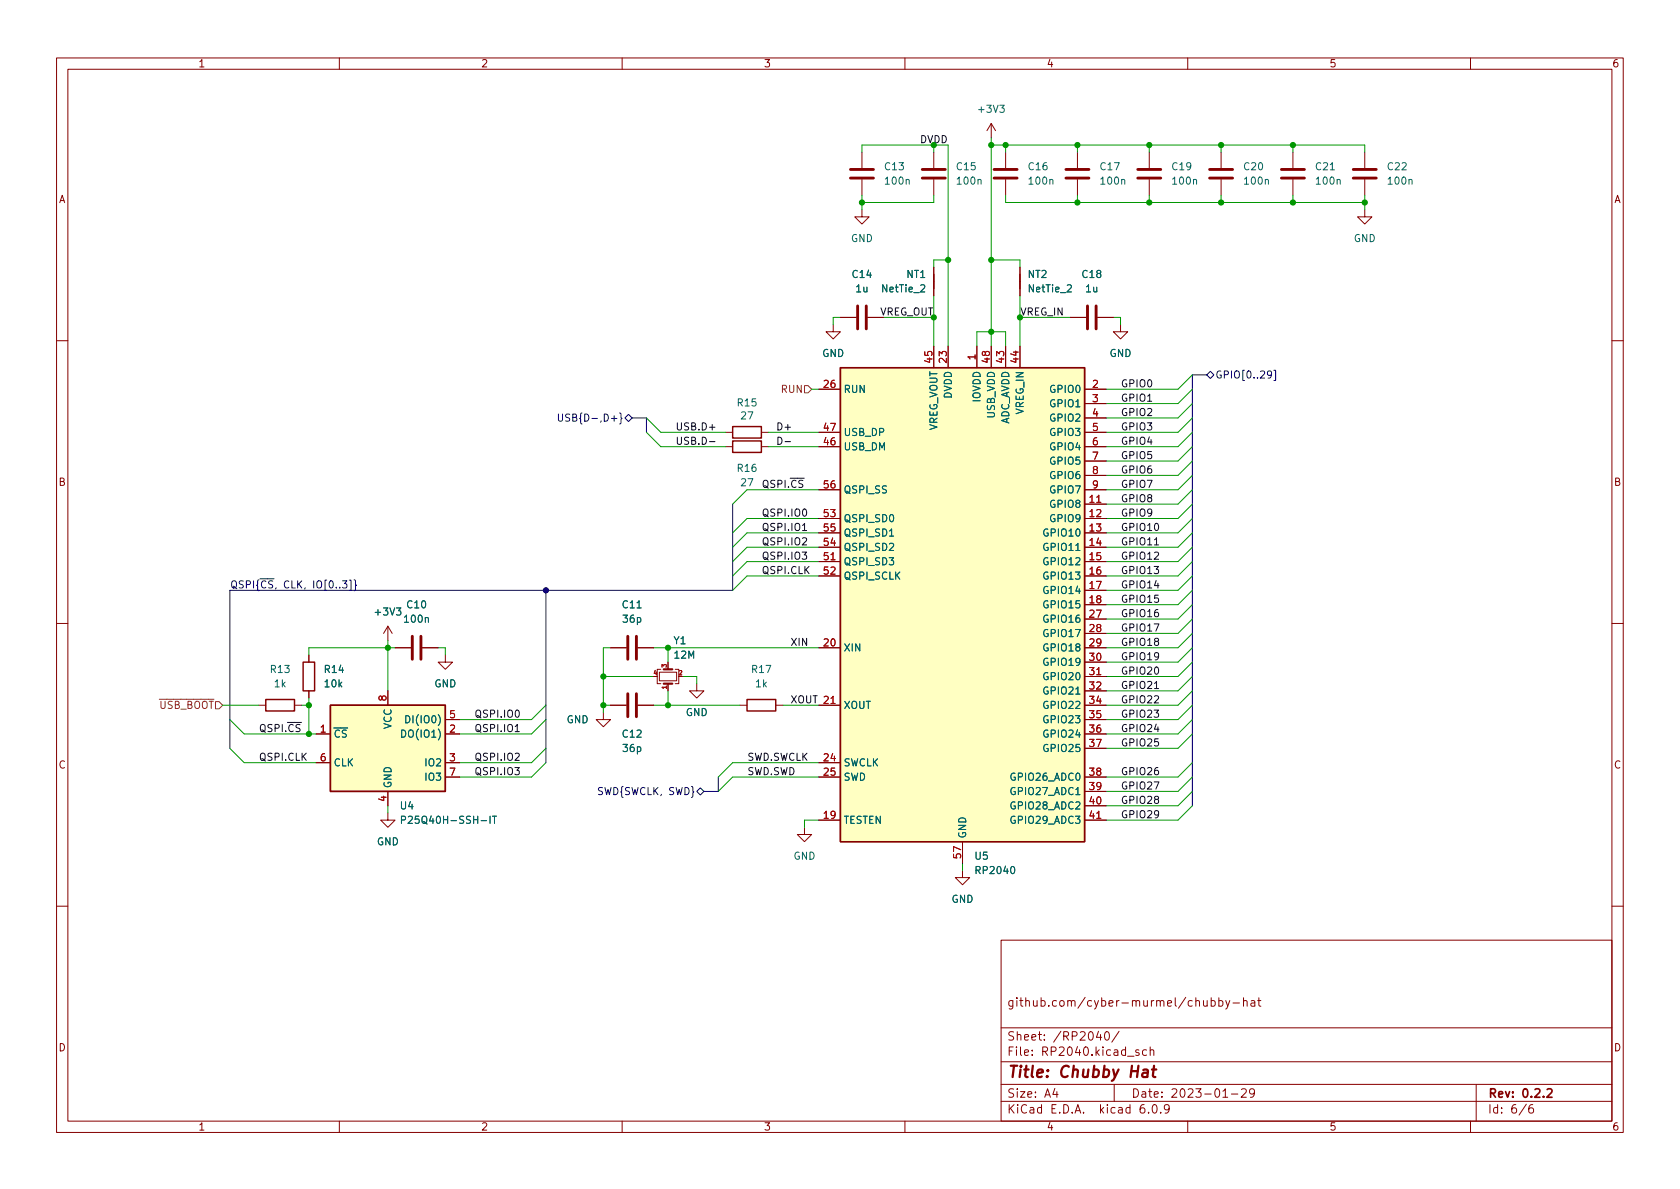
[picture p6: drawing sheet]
<svg xmlns="http://www.w3.org/2000/svg" width="297mm" height="210mm" viewBox="0 0 297 210" stroke-linecap="round" stroke-linejoin="round" font-family="sans-serif">
<g fill="none" stroke="#840000" stroke-width=".18">
<path d="M10 10.2h277v190.1h-277zM12 12.2h273v186.1h-273zM60 10.2v2M110 10.2v2M160 10.2v2M210 10.2v2M260 10.2v2M152.4 37.1v1.2h1.3l-1.3 1.3-1.3-1.3h1.3M152.4 26.9v2.8M152.4 31.7v2.8M165.1 26.9v2.8M165.1 31.7v2.8"/>
<path d="M175.3 21.8l-.8 1.3M175.3 21.8v2.6M175.3 21.8l.7 1.3M177.8 26.9v2.8M177.8 31.7v2.8M190.5 26.9v2.8M190.5 31.7v2.8M203.2 26.9v2.8M203.2 31.7v2.8M215.9 26.9v2.8M215.9 31.7v2.8M228.6 26.9v2.8"/>
<path d="M228.6 31.7v2.8M241.3 37.1v1.2h1.3l-1.3 1.3-1.3-1.3h1.3M241.3 26.9v2.8M241.3 31.7v2.8M147.3 57.4v1.3h1.3l-1.3 1.2-1.3-1.2h1.3M148.6 56.1h2.8M153.4 56.1h2.8M165.1 47.2v5.1M180.3 47.2v5.1M189.2 56.1h2.8M194.1 56.1h2.7M198.1 57.4v1.3h1.3l-1.3 1.2-1.3-1.2h1.3"/>
<path d="M10 60.2h2M128.3 76.4h1.2M128.3 79h1.2M134.6 76.4h1.3M134.6 79h1.3M144.8 76.4h3.8M144.8 79h3.8M144.8 68.8h3.8M165.1 61.2v3.8M167.6 61.2v3.8M172.7 61.2v3.8M175.3 61.2v3.8"/>
<path d="M177.8 61.2v3.8M180.3 61.2v3.8M191.8 76.4h3.8M191.8 79h3.8M191.8 68.8h3.8M191.8 71.4h3.8M191.8 73.9h3.8M285 60.2h2M144.8 91.7h3.8M144.8 94.2h3.8M144.8 96.8h3.8M144.8 99.3h3.8"/>
<path d="M144.8 86.6h3.8M191.8 89.1h3.8M191.8 91.7h3.8M191.8 94.2h3.8M191.8 96.8h3.8M191.8 99.3h3.8M191.8 86.6h3.8M191.8 81.5h3.8M191.8 84.1h3.8M10 110.2h2M54.6 115.8v1.3M68.6 110.7v2.6"/>
<path d="M68.6 110.7l-.8 1.3M68.6 110.7l.7 1.3M69.8 114.5h2.8M74.7 114.5h2.8M78.7 115.8v1.3h1.3l-1.3 1.3-1.2-1.3h1.2M107.9 114.5h2.8M112.8 114.5h2.8M116.6 118.9h3v1.5h-3zM116.8 118.4h-.6v2.5h.6M118.1 117.1v1.3M119.4 118.4h.6v2.5h-.6M144.8 114.5h3.8"/>
<path d="M144.8 101.8h3.8M191.8 114.5h3.8M191.8 101.8h3.8M191.8 104.4h3.8M191.8 106.9h3.8M191.8 109.5h3.8M191.8 112h3.8M191.8 117.1h3.8M191.8 119.6h3.8M285 110.2h2M45.7 124.7h1.3M52.1 124.7h1.2"/>
<path d="M54.6 122.2v1.2M55.9 129.8h2.5M55.9 134.9h2.5M68.6 122.2v2.5M68.6 139.9v2.6M78.7 129.8h2.6M78.7 134.9h2.6M78.7 127.2h2.6M78.7 137.4h2.6M106.7 126v1.2h1.2l-1.2 1.3-1.3-1.3h1.3M107.9 124.7h2.8M112.8 124.7h2.8"/>
<path d="M118.1 120.9v1.3M123.2 120.9v1.3h1.3l-1.3 1.2-1.3-1.2h1.3M130.8 124.7h1.3M137.2 124.7h1.2M144.8 124.7h3.8M144.8 134.9h3.8M144.8 137.4h3.8M191.8 124.7h3.8M191.8 129.8h3.8M191.8 127.2h3.8M191.8 137.4h3.8M191.8 122.2h3.8"/>
<path d="M191.8 132.3h3.8M191.8 139.9h3.8M68.6 143.8v1.2h1.2l-1.2 1.3-1.3-1.3h1.3M142.2 146.3v1.3h1.3l-1.3 1.2-1.2-1.2h1.2M144.8 145h3.8M170.2 153.9v1.3h1.2l-1.2 1.3-1.3-1.3h1.3M170.2 148.8v3.8M191.8 145h3.8M191.8 142.5h3.8M10 160.2h2M177 166.3h108v32h-108zM212.8 176.9l.1 1h.3l.2-.1"/>
<path d="M213.4 176.9v1M214.1 177l.5-.1 .3 .3v.4l-.2 .3h-.6M214.1 176.4v1.5M215.5 177l.4-.1 .3 .3v.4l-.1 .3h-.6M215.5 176.4v1.5M216.7 176.9l.4 1M217.4 176.9l-.5 1.4-.2 .1M218 177.4h1.1M219.9 177.1l.2-.2 .3 .1 .1 .9M219.9 176.4v1.5M221.2 177h.6l.1 .9M221.9 177.3l-.5 .1a.29 .29 0 0 0-.3 .2 .29 .29 0 0 0 .3 .3h.5"/>
<path d="M222.4 176.9h.5M222.6 176.4v1.3l.3 .2M285 160.2h2M60 198.3v2M110 198.3v2M160 198.3v2M177 194.8h108M177 191.8h108M177 187.8h108M177 181.8h108M186.5 192.5l-.4 1h1M186.9 193v1"/>
<path d="M194.2 182.4l-.3 1h.9M194.6 182.9v1M195.4 182.6l.2-.2a.81 .81 0 0 1 .6 .7 .81 .81 0 0 1-.3 .8h-.1a.81 .81 0 0 1-.4-1.3zM197 191.8v3M197.9 182.4l-1.3 1.9M201.4 185.7l-.4-.1-.2 .2 .1 .3 .5 .1v.4h-.6M202.3 195.3a.59 .59 0 0 0-.7 .7v.5l.1 .3h.4l.3-.1v-.5l-.1-.2-.4-.1-.3 .3M202.7 185.7l-.4-.1-.3 .3v.4l.1 .3h.6M203.1 196.7v.1M203.4 185.8l.2-.2 .3 .1 .1 .9M203.4 185.1v1.5M203.9 195.4l.2-.1a.81 .81 0 0 1 .6 .7 .81 .81 0 0 1-.3 .8h-.2a.81 .81 0 0 1-.6-.6 .81 .81 0 0 1 .3-.8z"/>
<path d="M205.2 196.7v.1M206.7 196l-.3 .3h-.3l-.2-.3 .1-.6 .4-.1 .2 .2a.99 .99 0 0 1-.3 1.3h-.3M210 198.3v2M216.2 194h.9M217.7 193.5h1.2M219.5 192.7l.6-.2 .2 .2 .1 .3-1 1h1M221.8 193.2l-.3 .3-.4-.1-.2-.2 .2-.6 .4-.1 .2 .2a.99 .99 0 0 1-.3 1.3h-.3M260 198.3v2M261 191.8v6.5M269.9 195.3l-1.3 1.9M271 195.3a.6 .6 0 0 0-.7 .7v.5l.1 .3h.5l.2-.1 .1-.5-.2-.2-.4-.1-.3 .3"/>
</g>
<path d="M273.6 192.7l.5-.2 .2 .2 .1 .3-.9 1h.9" fill="none" stroke="#840000" stroke-width=".3"/>
<path d="M202.1 189.2l.2-.1 .6 .1-.1 1.3M203 189.6l-.7 .1a.4 .4 0 0 0-.4 .3 .4 .4 0 0 0 .3 .5l.7-.1M203.7 189.1h.7M204 188.5l-.2 1.7 .1 .2 .4 .1" fill="none" stroke="#840000" stroke-width=".4"/>
<path d="M165.1 48.5v2.5M180.3 48.5v2.5M129.5 75.4h5.1v2.1h-5.1zM129.5 78h5.1v2h-5.1zM148.6 65h43.2v83.8h-43.2zM53.6 117.1h2v5.1h-2zM47 123.7h5.1v2h-5.1zM58.4 124.7h20.3v15.2h-20.3zM132.1 123.7h5.1v2h-5.1z" fill="none" stroke="#840000" stroke-width=".25"/>
<g fill="none" stroke="#840000" stroke-width=".51">
<path d="M150.4 31.5h4M150.4 30h4M163.1 31.5h4M163.1 30h4M175.8 31.5h4M175.8 30h4M188.5 31.5h4M188.5 30h4M201.2 31.5h4M201.2 30h4M213.9 31.5h4M213.9 30h4"/>
<path d="M226.6 31.5h4M226.6 30h4M239.3 31.5h4M239.3 30h4M151.6 54.1v4.1M153.2 54.1v4.1M192.3 54.1v4.1M193.8 54.1v4.1M72.9 112.5v4.1M74.4 112.5v4.1M111 112.5v4.1M112.5 112.5v4.1"/>
<path d="M111 122.7v4M112.5 122.7v4"/>
</g>
<g fill="#ffffc2" stroke="#ffffc2" stroke-width=".18">
<path d="M58.4 124.7h20.3v15.2h-20.3z"/>
<path d="M148.6 65h43.2v83.8h-43.2z"/>
</g>
<path d="M71 129.1a.64 .64 0 0 1 .8 .6 .64 .64 0 0 1-.8 .7zM71.7 126.6a.64 .64 0 0 1 .8 .6 .64 .64 0 0 1-.8 .6zM71 145l.6-.1 .1-.1-.1-.3-.6-.2v1.3M87.1 144.3h.7M87.4 144.3v1.3" fill="none" stroke="#006464" stroke-width=".18"/>
<path d="M117.3 118.4h1.6M117.3 120.9h1.6" fill="none" stroke="#840000" stroke-width=".38"/>
<path d="M142.2 68.2h.7l.6 .6-.6 .7h-.7zM38.1 124.1h.6l.7 .6-.7 .6h-.6z" fill="none" stroke="#725600" stroke-width=".18"/>
<g fill="none" stroke="#000084" stroke-width=".18">
<path d="M98.7 73.2v1l.3 .3 .3-.1 .2-.2v-1M100.7 73.3l-.5-.1-.1 .1v.4l.5 .2 .1 .3-.2 .3-.5-.1M110.5 73.9l.6-.6 .7 .6-.7 .6zM111.8 73.9h2.5v2.5M213.4 66.3l.6-.6 .6 .6-.6 .6zM213.4 66.3h-2.6v76.2M224.8 66.1l-.2 .3h-.3l-.2-.3 .1-.4 .4-.1 .2 .1a.84 .84 0 0 1-.3 1.2h-.3M225.2 65.5h.3v1.8h-.3M129.5 89.1v15.3h-88.9v27.9M62.6 102.5l.3 .2v.6l.1 .2-.1 .2v.6l-.3 .2M96.5 104.4v30.5M123.2 139.9l.6-.6 .7 .6-.7 .7z"/>
<path d="M127 137.4v2.5h-2.5"/>
</g>
<path d="M125.4 78.1h1M125.4 75.6h1M137.5 77.3a.64 .64 0 0 1 .8 .6 .64 .64 0 0 1-.8 .7zM138.8 78.1h1M141.9 93.8h.7M204.1 96.4h.7M91.1 129.4h.7M204.1 121.8h.7" fill="none" stroke="#0f0f0f" stroke-width=".18"/>
<g fill="none" stroke="#009600" stroke-width=".18">
<path d="M152.4 26.9v-1.3h12.7v1.3M152.4 34.5v2.6M165.1 34.5v1.3h-12.7M167.6 25.6v35.6M175.3 25.6h66v1.3M175.3 24.4v36.8M177.8 34.5v1.3h63.5M177.8 25.6v1.3M190.5 25.6v1.3M190.5 34.5v1.3M203.2 25.6v1.3M203.2 34.5v1.3"/>
<path d="M215.9 25.6v1.3M215.9 34.5v1.3M228.6 25.6v1.3M228.6 34.5v1.3M241.3 34.5v2.6M148.6 56.1h-1.3v1.3M156.2 56.1h8.9M165.1 52.3v8.9M167.6 46h-2.5v1.2M175.3 46h5v1.2M180.3 56.1h8.9M180.3 52.3v8.9"/>
<path d="M196.8 56.1h1.3v1.3M114.3 73.9l2.5 2.5h11.5M114.3 76.4l2.5 2.6h11.5M135.9 76.4h8.9M135.9 79h8.9M143.5 68.8h1.3M172.7 61.2v-2.5h5.1v2.5M210.8 73.9l-2.5 2.5h-12.7M210.8 76.4l-2.5 2.6h-12.7M210.8 79l-2.5 2.5h-12.7M210.8 66.3l-2.5 2.5h-12.7M210.8 71.4l-2.5 2.5h-12.7"/>
<path d="M210.8 68.8l-2.5 2.6h-12.7M144.8 91.7h-12.7l-2.6 2.5M144.8 94.2h-12.7l-2.6 2.6M144.8 99.3h-12.7l-2.6 2.5M144.8 96.8h-12.7l-2.6 2.5M144.8 86.6h-12.7l-2.6 2.5M210.8 99.3l-2.5 2.5h-12.7M210.8 89.1l-2.5 2.6h-12.7M210.8 91.7l-2.5 2.5h-12.7M210.8 96.8l-2.5 2.5h-12.7M210.8 94.2l-2.5 2.6h-12.7M210.8 81.5l-2.5 2.6h-12.7"/>
<path d="M210.8 84.1l-2.5 2.5h-12.7M210.8 86.6l-2.5 2.5h-12.7M68.6 113.3v8.9M69.8 114.5h-15.2v1.3M77.5 114.5h1.2v1.3M106.7 119.6h8.9M107.9 114.5h-1.2v11.5M115.6 114.5h29.2M118.1 114.5v2.6M120.6 119.6h2.6v1.3M144.8 101.8h-12.7l-2.6 2.6M210.8 112l-2.5 2.5h-12.7"/>
<path d="M210.8 104.4l-2.5 2.5h-12.7M210.8 101.8l-2.5 2.6h-12.7M210.8 106.9l-2.5 2.6h-12.7M210.8 117.1l-2.5 2.5h-12.7M210.8 119.6l-2.5 2.6h-12.7M210.8 114.5l-2.5 2.6h-12.7M210.8 109.5l-2.5 2.5h-12.7M39.4 124.7h6.3M40.6 132.3l2.6 2.6h12.7M40.6 127.2l2.6 2.6h12.7M53.3 124.7h1.3M54.6 123.4v6.4"/>
<path d="M96.5 134.9l-2.5 2.5h-12.7M96.5 132.3l-2.5 2.6h-12.7M96.5 127.2l-2.5 2.6h-12.7M96.5 124.7l-2.5 2.5h-12.7M106.7 124.7h1.2M115.6 124.7h15.2M118.1 122.2v2.5M138.4 124.7h6.4M144.8 137.4h-15.3l-2.5 2.5M144.8 134.9h-15.3l-2.5 2.5M210.8 134.9l-2.5 2.5h-12.7M210.8 122.2l-2.5 2.5h-12.7"/>
<path d="M210.8 127.2l-2.5 2.6h-12.7M210.8 124.7l-2.5 2.5h-12.7M210.8 139.9l-2.5 2.6h-12.7M210.8 137.4l-2.5 2.5h-12.7M210.8 129.8l-2.5 2.5h-12.7M68.6 142.5v1.3M144.8 145h-2.6v1.3M170.2 152.6v1.3M210.8 142.5l-2.5 2.5h-12.7"/>
</g>
<g fill="#009600" stroke="#009600" stroke-width=".18">
<circle cx="190.5" cy="35.8" r=".46"/>
<circle cx="190.5" cy="25.6" r=".46"/>
<circle cx="228.6" cy="25.6" r=".46"/>
<circle cx="203.2" cy="35.8" r=".46"/>
<circle cx="203.2" cy="25.6" r=".46"/>
<circle cx="241.3" cy="35.8" r=".46"/>
<circle cx="215.9" cy="25.6" r=".46"/>
<circle cx="215.9" cy="35.8" r=".46"/>
<circle cx="228.6" cy="35.8" r=".46"/>
<circle cx="175.3" cy="25.6" r=".46"/>
<circle cx="175.3" cy="46" r=".46"/>
<circle cx="165.1" cy="25.6" r=".46"/>
<circle cx="175.3" cy="58.7" r=".46"/>
<circle cx="177.8" cy="25.6" r=".46"/>
<circle cx="152.4" cy="35.8" r=".46"/>
<circle cx="106.7" cy="119.6" r=".46"/>
<circle cx="106.7" cy="124.7" r=".46"/>
<circle cx="118.1" cy="124.7" r=".46"/>
<circle cx="167.6" cy="46" r=".46"/>
<circle cx="118.1" cy="114.5" r=".46"/>
<circle cx="54.6" cy="124.7" r=".46"/>
<circle cx="68.6" cy="114.5" r=".46"/>
</g>
<circle cx="96.5" cy="104.4" r=".46" fill="#000084" stroke="#000084" stroke-width=".18"/>
<text font-size="2.8" fill="#840000" x="178" y="190.6">Title: Chubby Hat</text>
<g font-size="2.1" fill="#840000">
<text x="178" y="178">github.com/cyber-murmel/chubby-hat</text>
<text x="178" y="184">Sheet: /RP2040/</text>
<text x="178" y="186.7">File: RP2040.kicad_sch</text>
<text x="178" y="196.9">KiCad E.D.A. kicad 6.0.9</text>
<text x="178" y="194.1">Size: A4</text>
<text x="200" y="194.1">Date: 2023-01-29</text>
<text x="263" y="194.1">Rev: 0.2.2</text>
<text x="263" y="196.9">Id: 6/6</text>
</g>
<g font-size="1.8" fill="#840000">
<text x="35" y="11.9">1</text>
<text x="85" y="11.9">2</text>
<text x="135" y="11.9">3</text>
<text x="185" y="11.9">4</text>
<text x="235" y="11.9">5</text>
<text x="285" y="11.9">6</text>
<text x="10.3" y="35.9">A</text>
<text x="285.3" y="35.9">A</text>
<text x="10.3" y="85.9">B</text>
<text x="285.3" y="85.9">B</text>
<text x="10.3" y="135.9">C</text>
<text x="285.3" y="135.9">C</text>
<text x="10.3" y="185.9">D</text>
<text x="285.3" y="185.9">D</text>
<text x="35" y="199.9">1</text>
<text x="85" y="199.9">2</text>
<text x="135" y="199.9">3</text>
<text x="185" y="199.9">4</text>
<text x="235" y="199.9">5</text>
<text x="285" y="199.9">6</text>
</g>
<g font-size="1.8" fill="#006464">
<text x="173.2" y="19.9">+3V3</text>
<text x="156.5" y="30.1">C13</text>
<text x="156.7" y="32.6">100n</text>
<text x="169.2" y="30.1">C15</text>
<text x="169.4" y="32.6">100n</text>
<text x="181.9" y="30.1">C16</text>
<text x="182.1" y="32.6">100n</text>
<text x="194.6" y="30.1">C17</text>
<text x="194.8" y="32.6">100n</text>
<text x="207.3" y="30.1">C19</text>
<text x="207.5" y="32.6">100n</text>
<text x="220" y="30.1">C20</text>
<text x="220.2" y="32.6">100n</text>
<text x="232.7" y="30.1">C21</text>
<text x="232.9" y="32.6">100n</text>
<text x="245.4" y="30.1">C22</text>
<text x="245.6" y="32.6">100n</text>
<text x="150.4" y="42.8">GND</text>
<text x="239.3" y="42.8">GND</text>
<text x="150.8" y="49.1">C14</text>
<text x="151.4" y="51.7">1u</text>
<text x="156.1" y="51.7">NetTie_2</text>
<text x="160.3" y="49.1">NT1</text>
<text x="181.8" y="49.1">NT2</text>
<text x="182" y="51.7">NetTie_2</text>
<text x="191.4" y="49.1">C18</text>
<text x="192" y="51.7">1u</text>
<text x="145.4" y="63.1">GND</text>
<text x="196.2" y="63.1">GND</text>
<text x="130.5" y="71.9">R15</text>
<text x="149.1" y="69.5">RUN</text>
<text x="168.3" y="70.5" transform="rotate(-90 168.3 70.5)">DVDD</text>
<text x="173.4" y="71.1" transform="rotate(-90 173.4 71.1)">IOVDD</text>
<text x="185.9" y="69.5">GPIO0</text>
<text x="131.1" y="74.2">27</text>
<text x="149.1" y="77.1">USB_DP</text>
<text x="165.7" y="76.4" transform="rotate(-90 165.7 76.4)">VREG_VOUT</text>
<text x="175.9" y="74" transform="rotate(-90 175.9 74)">USB_VDD</text>
<text x="178.4" y="75.4" transform="rotate(-90 178.4 75.4)">ADC_AVDD</text>
<text x="181" y="73.3" transform="rotate(-90 181 73.3)">VREG_IN</text>
<text x="185.9" y="72">GPIO1</text>
<text x="185.9" y="74.5">GPIO2</text>
<text x="185.9" y="77.1">GPIO3</text>
<text x="130.5" y="83.4">R16</text>
<text x="149.1" y="79.6">USB_DM</text>
<text x="185.9" y="79.6">GPIO4</text>
<text x="185.9" y="82.2">GPIO5</text>
<text x="131.1" y="86">27</text>
<text x="149.1" y="87.2">QSPI_SS</text>
<text x="185.9" y="89.8">GPIO8</text>
<text x="185.9" y="84.7">GPIO6</text>
<text x="185.9" y="87.2">GPIO7</text>
<text x="149.1" y="92.3">QSPI_SD0</text>
<text x="149.1" y="94.9">QSPI_SD1</text>
<text x="184.9" y="94.9">GPIO10</text>
<text x="185.9" y="92.3">GPIO9</text>
<text x="149.1" y="99.9">QSPI_SD3</text>
<text x="149.1" y="97.4">QSPI_SD2</text>
<text x="184.9" y="97.4">GPIO11</text>
<text x="184.9" y="99.9">GPIO12</text>
<text x="72" y="107.6">C10</text>
<text x="110.1" y="107.6">C11</text>
<text x="149.1" y="102.5">QSPI_SCLK</text>
<text x="184.9" y="102.5">GPIO13</text>
<text x="184.9" y="105">GPIO14</text>
<text x="184.9" y="107.6">GPIO15</text>
<text x="66.5" y="108.8">+3V3</text>
<text x="71.6" y="110.1">100n</text>
<text x="110.2" y="110.1">36p</text>
<text x="119.1" y="113.9">Y1</text>
<text x="184.9" y="110.1">GPIO16</text>
<text x="184.9" y="112.6">GPIO17</text>
<text x="47.9" y="119">R13</text>
<text x="57.5" y="119">R14</text>
<text x="119.3" y="116.5">12M</text>
<text x="133" y="119">R17</text>
<text x="149.1" y="115.2">XIN</text>
<text x="184.9" y="115.2">GPIO18</text>
<text x="184.9" y="117.7">GPIO19</text>
<text x="48.5" y="121.5">1k</text>
<text x="57.5" y="121.5">10k</text>
<text x="76.8" y="121.5">GND</text>
<text x="133.6" y="121.5">1k</text>
<text x="149.1" y="125.3">XOUT</text>
<text x="184.9" y="120.3">GPIO20</text>
<text x="184.9" y="122.8">GPIO21</text>
<text x="184.9" y="125.3">GPIO22</text>
<text x="58.9" y="130.4">~{CS}</text>
<text x="69.2" y="129" transform="rotate(-90 69.2 129)">VCC</text>
<text x="71.5" y="130.4">DO(IO1)</text>
<text x="72.4" y="127.9">DI(IO0)</text>
<text x="100.2" y="127.9">GND</text>
<text x="110.1" y="130.4">C12</text>
<text x="121.2" y="126.6">GND</text>
<text x="184.9" y="127.9">GPIO23</text>
<text x="184.9" y="130.4">GPIO24</text>
<text x="58.9" y="135.5">CLK</text>
<text x="75.4" y="135.5">IO2</text>
<text x="110.2" y="133">36p</text>
<text x="149.1" y="135.5">SWCLK</text>
<text x="184.9" y="133">GPIO25</text>
<text x="69.2" y="139.4" transform="rotate(-90 69.2 139.4)">GND</text>
<text x="70.8" y="143.1">U4</text>
<text x="75.4" y="138">IO3</text>
<text x="149.1" y="138">SWD</text>
<text x="179.1" y="138">GPIO26_ADC0</text>
<text x="179.1" y="140.6">GPIO27_ADC1</text>
<text x="179.1" y="143.1">GPIO28_ADC2</text>
<text x="66.6" y="149.5">GND</text>
<text x="72.2" y="145.7">P25Q40H-SSH-IT</text>
<text x="149.1" y="145.7">TESTEN</text>
<text x="170.8" y="148.3" transform="rotate(-90 170.8 148.3)">GND</text>
<text x="179.1" y="145.7">GPIO29_ADC3</text>
<text x="140.3" y="152">GND</text>
<text x="172.4" y="152">U5</text>
<text x="172.8" y="154.6">RP2040</text>
<text x="168.2" y="159.6">GND</text>
</g>
<g font-size="1.8" fill="#009600">
<text x="162.6" y="25.3">DVDD</text>
<text x="155.4" y="55.8">VREG_OUT</text>
<text x="180.3" y="55.8">VREG_IN</text>
<text x="45.7" y="129.4">QSPI.~{CS}</text>
</g>
<g font-size="1.8" fill="#a90000">
<text x="164.8" y="64.1" transform="rotate(-90 164.8 64.1)">45</text>
<text x="167.4" y="64.1" transform="rotate(-90 167.4 64.1)">23</text>
<text x="172.5" y="63.6" transform="rotate(-90 172.5 63.6)">1</text>
<text x="175" y="64.1" transform="rotate(-90 175 64.1)">48</text>
<text x="177.5" y="64.1" transform="rotate(-90 177.5 64.1)">43</text>
<text x="180.1" y="64.1" transform="rotate(-90 180.1 64.1)">44</text>
<text x="145.7" y="68.6">26</text>
<text x="193.2" y="68.6">2</text>
<text x="193.2" y="71.1">3</text>
<text x="145.7" y="76.2">47</text>
<text x="193.2" y="73.7">4</text>
<text x="193.2" y="76.2">5</text>
<text x="145.7" y="78.7">46</text>
<text x="193.2" y="78.7">6</text>
<text x="193.2" y="81.3">7</text>
<text x="193.2" y="83.8">8</text>
<text x="145.7" y="86.4">56</text>
<text x="192.7" y="88.9">11</text>
<text x="193.2" y="86.4">9</text>
<text x="145.7" y="91.4">53</text>
<text x="145.7" y="94">55</text>
<text x="192.7" y="91.4">12</text>
<text x="192.7" y="94">13</text>
<text x="145.7" y="99.1">51</text>
<text x="145.7" y="101.6">52</text>
<text x="145.7" y="96.5">54</text>
<text x="192.7" y="96.5">14</text>
<text x="192.7" y="99.1">15</text>
<text x="192.7" y="101.6">16</text>
<text x="192.7" y="104.1">17</text>
<text x="192.7" y="106.7">18</text>
<text x="192.7" y="109.2">27</text>
<text x="192.7" y="111.8">28</text>
<text x="145.7" y="114.3">20</text>
<text x="192.7" y="114.3">29</text>
<text x="192.7" y="116.8">30</text>
<text x="192.7" y="119.4">31</text>
<text x="68.3" y="123.9" transform="rotate(-90 68.3 123.9)">8</text>
<text x="145.7" y="124.5">21</text>
<text x="192.7" y="121.9">32</text>
<text x="192.7" y="124.5">34</text>
<text x="56.7" y="129.5">1</text>
<text x="79.5" y="129.5">2</text>
<text x="79.5" y="127">5</text>
<text x="192.7" y="127">35</text>
<text x="192.7" y="129.5">36</text>
<text x="56.7" y="134.6">6</text>
<text x="79.5" y="134.6">3</text>
<text x="79.5" y="137.2">7</text>
<text x="145.7" y="134.6">24</text>
<text x="145.7" y="137.2">25</text>
<text x="192.7" y="132.1">37</text>
<text x="192.7" y="137.2">38</text>
<text x="68.3" y="141.7" transform="rotate(-90 68.3 141.7)">4</text>
<text x="192.7" y="139.7">39</text>
<text x="192.7" y="142.2">40</text>
<text x="145.7" y="144.8">19</text>
<text x="192.7" y="144.8">41</text>
<text x="169.9" y="151.7" transform="rotate(-90 169.9 151.7)">57</text>
</g>
<g font-size="1.8" fill="#725600">
<text x="138.2" y="69.5">RUN</text>
<text x="26.7" y="125.3">~{USB_BOOT}</text>
</g>
<g font-size="1.8" fill="#0f0f0f">
<text x="198.1" y="71">GPIO1</text>
<text x="198.1" y="68.5">GPIO0</text>
<text x="119.4" y="76.1">USB.D+</text>
<text x="137.2" y="76.1">D+</text>
<text x="198.1" y="73.6">GPIO2</text>
<text x="198.1" y="76.1">GPIO3</text>
<text x="119.4" y="78.6">USB.D-</text>
<text x="198.1" y="83.7">GPIO6</text>
<text x="198.1" y="78.6">GPIO4</text>
<text x="198.1" y="81.2">GPIO5</text>
<text x="134.6" y="86.3">QSPI.~{CS}</text>
<text x="198.1" y="88.8">GPIO8</text>
<text x="198.1" y="86.3">GPIO7</text>
<text x="134.6" y="93.9">QSPI.IO1</text>
<text x="134.6" y="91.3">QSPI.IO0</text>
<text x="198.1" y="93.9">GPIO10</text>
<text x="198.1" y="91.3">GPIO9</text>
<text x="134.6" y="99">QSPI.IO3</text>
<text x="134.6" y="96.4">QSPI.IO2</text>
<text x="134.6" y="101.5">QSPI.CLK</text>
<text x="198.1" y="96.4">GPIO11</text>
<text x="198.1" y="99">GPIO12</text>
<text x="198.1" y="101.5">GPIO13</text>
<text x="198.1" y="104">GPIO14</text>
<text x="198.1" y="106.6">GPIO15</text>
<text x="198.1" y="111.7">GPIO17</text>
<text x="198.1" y="109.1">GPIO16</text>
<text x="139.7" y="114.2">XIN</text>
<text x="198.1" y="119.3">GPIO20</text>
<text x="198.1" y="116.7">GPIO19</text>
<text x="198.1" y="114.2">GPIO18</text>
<text x="139.7" y="124.4">XOUT 21</text>
<text x="198.1" y="121.8">GPIO21</text>
<text x="198.1" y="124.4">GPIO22</text>
<text x="83.8" y="129.4">QSPI.IO1</text>
<text x="83.8" y="126.9">QSPI.IO0</text>
<text x="198.1" y="126.9">GPIO23</text>
<text x="198.1" y="132">GPIO25</text>
<text x="198.1" y="129.4">GPIO24</text>
<text x="45.7" y="134.5">QSPI.CLK</text>
<text x="83.8" y="134.5">QSPI.IO2</text>
<text x="83.8" y="137.1">QSPI.IO3</text>
<text x="132.1" y="134.5">SWD.SWCLK</text>
<text x="132.1" y="137.1">SWD.SWD</text>
<text x="198.1" y="137.1">GPIO26</text>
<text x="198.1" y="139.6">GPIO27</text>
<text x="198.1" y="142.1">GPIO28</text>
<text x="198.1" y="144.7">GPIO29</text>
</g>
<g font-size="1.8" fill="#000084">
<text x="214.8" y="66.9">GPIO[0..29]</text>
<text x="100.5" y="74.5">USB{D-,D+}</text>
<text x="40.6" y="104">QSPI{~{CS}, CLK, IO[0..3]}</text>
<text x="105.9" y="140.6">SWD{SWCLK, SWD}</text>
</g>
<g font-size="1.1" fill="#a90000">
<text x="115.6" y="119.4">4</text>
<text x="117.9" y="118" transform="rotate(-90 117.9 118)">3</text>
<text x="120" y="119.4">2</text>
<text x="117.9" y="121.8" transform="rotate(-90 117.9 121.8)">1</text>
</g>
</svg>
